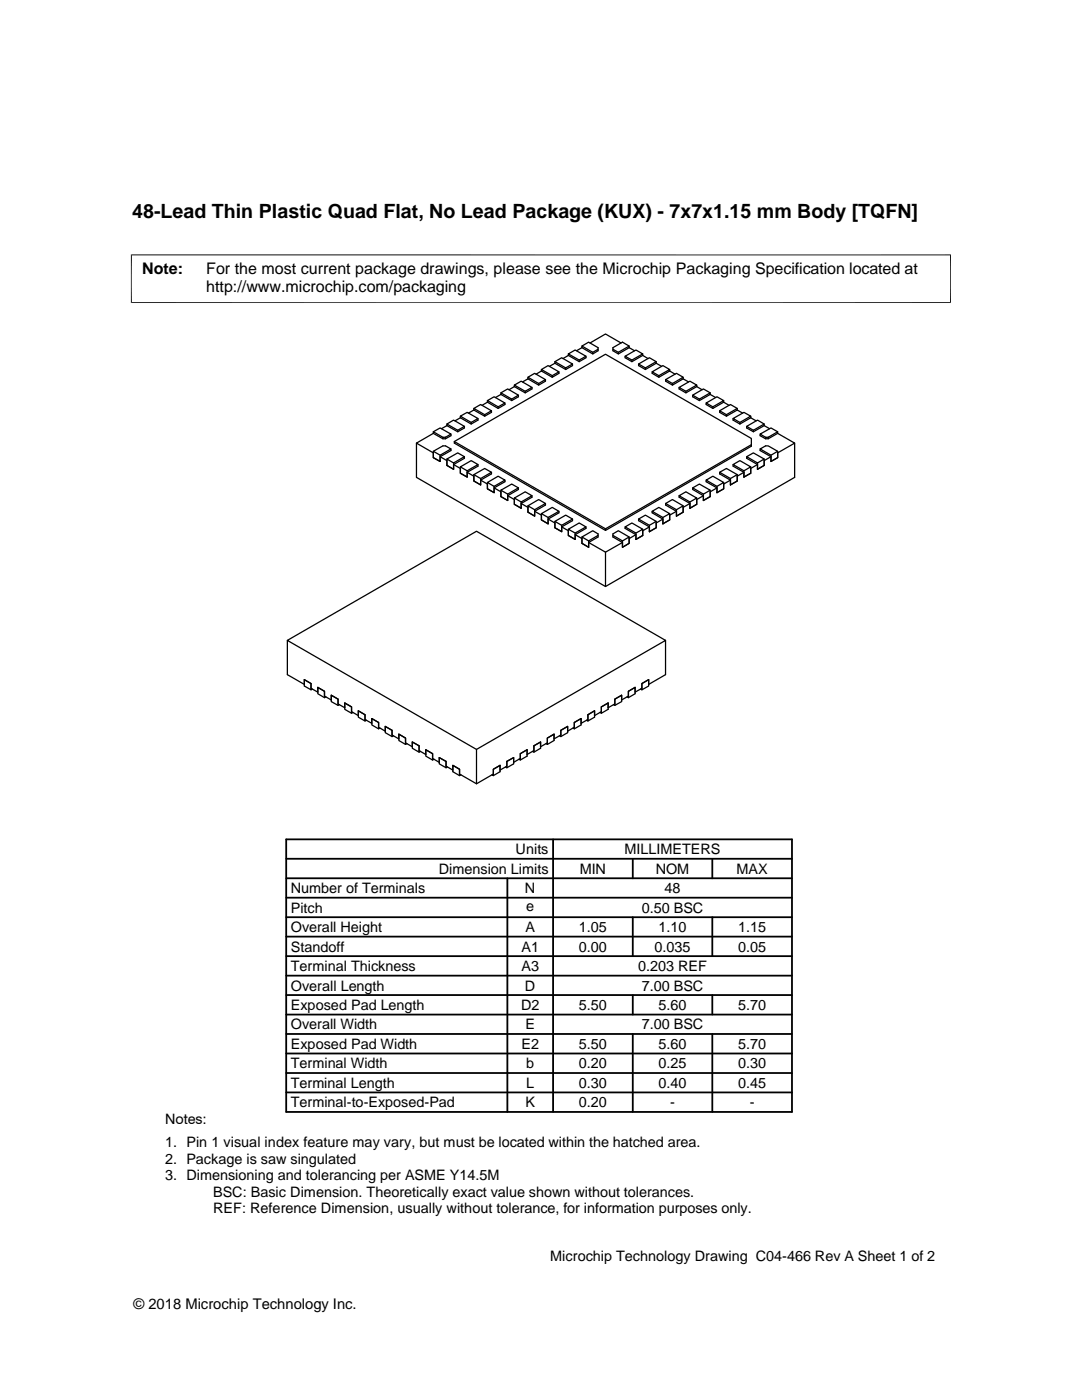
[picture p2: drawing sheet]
<svg xmlns="http://www.w3.org/2000/svg" width="216mm" height="279mm" viewBox="0 0 216 279" stroke-linecap="round" stroke-linejoin="round" font-family="sans-serif">
<g fill="none" stroke="#000" stroke-width=".25">
<path d="M97.3 79.9l1.3-.7 2.2 1.2-1.4 .8zM97.3 79.9v.4M99.9 78.4l1.4-.8 2.1 1.3-1.3 .8zM99.9 78.4v.3M99.9 78.7l2.2 1.2 1.3-.7v-.3M99.9 78.7l-1 .6M102.1 79.7v.2M102.6 76.9l1.4-.8 2.2 1.2-1.4 .8zM102.6 76.9v.3M102.6 77.2l2.2 1.2 1.4-.8v-.3M102.6 77.2l-1 .6M104.8 78.1v.3"/>
<path d="M105.3 75.3l1.4-.8 2.1 1.3-1.3 .7zM105.3 75.3v.3M105.3 75.6l2.2 1.3 1.3-.8v-.3M105.3 75.6l-1 .6M107.5 76.5v.4M108 73.7l1.4-.7 2.1 1.2-1.3 .8zM108 73.7v.3M108 74l2.2 1.3 1.3-.8v-.3M108 74l-1 .7M110.2 75v.3M110.7 72.2l1.4-.8 2.1 1.2-1.3 .8zM110.7 72.2v.3"/>
<path d="M110.7 72.5l2.2 1.2 1.3-.7v-.4M110.7 72.5l-1.1 .6M112.9 73.4v.3M113.4 70.6l1.4-.8 2.1 1.3-1.3 .8zM113.4 70.6v.3M113.4 70.9l2.2 1.3 1.3-.8v-.3M113.4 70.9l-1.1 .7M115.6 71.9v.3M116.1 69.1v.3M116.1 69.4l2.2 1.2 1-.6v-.6l-1.8-1.1-1.4 .8 2.2 1.2 1-.6M116.1 69.4l-1.1 .6M117.7 68.5l3.1-1.8 3.1 1.8"/>
<path d="M118.3 70.3v.3M123.4 70.3v.3M124.7 71.1l2.2-1.2 1.3 .7-2.1 1.3zM125.5 69.1v.3M125.5 69.4l1.1 .6M125.5 69.4l-2.1 1.2-1.1-.6v-.6l1.9-1.1 1.3 .8-2.1 1.2-1.1-.6M126.1 71.9v.3M127.4 72.6l2.2-1.2 1.3 .8-2.1 1.2zM128.2 70.6v.3M128.2 70.9l-2.1 1.3-1.4-.8v-.3M128.2 70.9l1.1 .7M128.8 73.4v.3"/>
<path d="M130.1 74.2l2.2-1.2 1.3 .7-2.1 1.3zM130.9 72.2v.3M130.9 72.5l1.1 .6M130.9 72.5l-2.1 1.2-1.4-.7v-.4M131.5 75v.3M132.8 75.8l2.2-1.3 1.3 .8-2.1 1.2zM133.6 73.7v.3M133.6 74l-2.1 1.3-1.4-.8v-.3M133.6 74l1.1 .7M134.2 76.5v.4M135.5 77.3l2.2-1.2 1.3 .8-2.1 1.2zM136.3 75.3v.3"/>
<path d="M136.3 75.6l1.1 .6M136.3 75.6l-2.1 1.3-1.4-.8v-.3M136.9 78.1v.3M138.2 78.9l2.2-1.3 1.3 .8-2.1 1.3zM139 76.9v.3M139 77.2l-2.1 1.2-1.4-.8v-.3M139 77.2l1.1 .6M139.6 79.7v.2M141.7 78.4v.3M141.7 78.7l1.1 .6M141.7 78.7l-2.1 1.2-1.4-.7v-.3M144.4 79.9v.4"/>
<path d="M83.1 88.4v6.9l37.7 21.8 37.8-21.8v-6.9M86.5 90.1l1.3 .7 2.2-1.2-1.1-.6h-.5l-1.9 1.1v1.2l1.3 .8v-1.3M86.5 86.5v-.3l1.9 1.1M86.5 86.2l1.3-.8 2.2 1.2-1.1 .7M86.5 86.5l1.9 1.1h.5l1.1-.6v-.4M86.5 86.5l-3.4 1.9 3.4 2v.9l1.3 .8v-1l2.2-1.2v-.3M88.9 87.3h-.5v.3M88.9 87.3v.3M89.2 84.6l1.3-.8 2.2 1.3-1.4 .8zM89.2 84.6v.3M89.2 84.9l2.1 1.3 1.4-.8v-.3M89.2 91.6l2.1-1.2 1.4 .7-2.2 1.3z"/>
<path d="M89.2 91.6v1.3l1.3 .8v-1.3M89.2 84.9l-1.1 .7M90.5 92.7l1.4 .8v.9l1.3 .8v-.9l2.2-1.3v-.3M90.7 88.1l30.1 17.4M90.7 88.1l30.1-17.4 29.1 16.8v1.5l-29.1 16.9-30.1-17.5zM91.3 85.9v.3M91.9 93.2l2.1-1.3 1.4 .8-2.2 1.3zM91.9 93.2v1.2l1.3 .8v-1.2M91.9 83.1l1.3-.8 2.2 1.2-1.4 .8zM91.9 83.1v.3M91.9 83.4l2.1 1.2 1.4-.8v-.3M91.9 83.4l-1.1 .6"/>
<path d="M92.7 91.1v.4l-2.2 1.2v1l-1.3-.8v-1l-1.4-.8M94 84.3v.3M94.6 81.5l1.3-.8 2.2 1.3-1.4 .8zM94.6 81.5v.3M94.6 81.8l2.1 1.3 1.4-.8v-.3M94.6 94.7l2.1-1.2 1.4 .8-2.2 1.2zM94.6 94.7v1.3l1.3 .8v-1.3M94.6 81.8l-1.1 .6M95.9 95.8l1.4 .8v1l1.3 .7v-.9l2.2-1.3v-.3M96.7 82.8v.3M97.3 96.3l2.1-1.3 1.4 .8-2.2 1.3zM97.3 96.3v1.3l1.3 .7v-1.2"/>
<path d="M97.3 80.3l2.1 1.2 1.4-.8v-.3M97.3 80.3l-1.1 .6M98.1 94.3v.3l-2.2 1.2v1l-1.3-.8v-1l-1.4-.7M99.4 81.2v.3M99.9 97.8l2.2-1.2 1.3 .8-2.1 1.2zM99.9 97.8v1.3l1.4 .8v-1.3M101.3 98.9l1.3 .8v.9l1.4 .8v-.9l2.2-1.3v-.3M102.6 99.4l2.2-1.3 1.4 .8-2.2 1.3zM102.6 99.4v1.2l1.4 .8v-1.2M103.4 97.4v.3l-2.1 1.2v1l-1.4-.8v-1l-1.3-.7M135.5 98.9l1.4-.8 2.1 1.3-1.3 .8zM135.5 98.9v.3l2.2 1.3v.9"/>
<path d="M138.2 97.4l1.4-.8 2.1 1.2-1.3 .8zM138.2 97.4v.3l2.2 1.2v1M139 99.4v1.2l-1.3 .8M140.4 98.6v1.3M140.4 98.9l-1.4 .8v.9l-1.3 .8M140.9 80.4l2.2-1.2 1.3 .7-2.2 1.3zM140.9 95.8l1.3-.8 2.2 1.3-1.3 .8zM140.9 95.8v.3l2.2 1.3v.9M141.7 97.8v1.3l-1.3 .8M142.2 81.2v.3M143.1 97.1v1.2M143.1 97.4l-1.4 .7v1l-1.3 .8"/>
<path d="M143.6 94.3l1.3-.8 2.2 1.2-1.3 .8zM143.6 94.3v.3l2.2 1.2v1M143.6 82l2.2-1.3 1.3 .8-2.2 1.3zM144.4 80.3l-2.2 1.2-1.3-.8v-.3M144.4 96.3v1.3l-1.3 .7M144.4 80.3l1.1 .6M144.9 82.8v.3M145.8 95.5v1.3M145.8 95.8l-1.4 .8v1l-1.3 .7M146.3 83.5l2.1-1.2 1.4 .8-2.2 1.2zM146.3 92.7l1.3-.8 2.2 1.3-1.4 .8zM146.3 92.7v.3l2.1 1.3v.9"/>
<path d="M147.1 94.7v1.3l-1.3 .8M147.1 81.5v.3M147.1 81.8l1.1 .6M147.1 81.8l-2.2 1.3-1.3-.8v-.3M147.6 84.3v.3M148.4 94v1.2M148.4 94.3l-1.3 .7v1l-1.3 .8M149 91.1l1.3-.7 2.2 1.2-1.3 .8zM149 91.1v.4l2.2 1.2v1M149 85.1l2.2-1.3 1.3 .8-2.2 1.3zM149.8 83.1v.3M149.8 83.4l-2.2 1.2-1.3-.8v-.3"/>
<path d="M149.8 93.2v1.2l-1.4 .8M149.8 83.4l1.1 .6M149.9 88.8l-29.1 16.7v.4M150.3 85.9v.3M151.2 92.4v1.3M151.2 92.7l-1.4 .8v.9l-1.4 .8M152.5 91.6v1.3l-1.3 .8M152.5 84.6v.3M152.5 84.9l1.1 .7M152.5 84.9l-2.2 1.3-1.3-.8v-.3M153.3 87.3h-.5v.3M153.3 87.3v.3"/>
<path d="M153.8 91.1l-1.3 .8v1l-1.3 .8M155.2 86.5v-.3l-1.9 1.1M155.2 86.2l-1.4-.8-2.1 1.2 1.1 .7M155.2 86.5l-1.9 1.1h-.5l-1.1-.6v-.4M155.2 90.1l-1.4 .7-2.1-1.2 1.1-.6h.5l1.9 1.1v1.2l-1.4 .8v-1.3M155.2 86.5l3.4 1.9-3.4 2v.9l-1.4 .8v-1l-2.1-1.2v-.3M105.3 100.9l2.2-1.2 1.3 .8-2.1 1.2zM105.3 100.9v1.3l1.4 .8v-1.3M108 102.5l2.2-1.2 1.3 .7-2.1 1.3zM108 102.5v1.3l1.4 .7v-1.2M108.8 100.5v.3l-2.1 1.2v1l-1.4-.8v-.9l-1.3-.8M110.7 104.1l2.2-1.3 1.3 .8-2.1 1.2z"/>
<path d="M110.7 104.1v1.2l1.4 .8v-1.3M111.5 102v.3l-2.1 1.3v.9l-1.4-.7v-1l-1.3-.8M113.4 105.6l2.2-1.2 1.3 .8-2.1 1.2zM113.4 105.6v1.3l1.4 .8v-1.3M114.2 103.6v.3l-2.1 1.3v.9l-1.4-.8v-.9l-1.3-.8M114.8 106.7l1.3 .8v.9l1.4 .8v-.9l1.8-1.1v-.6l-1-.7-2.2 1.3 1.4 .7M116.9 105.2v.3l-2.1 1.2v1l-1.4-.8v-1l-1.3-.7M117.5 108.3l3.3 1.9 3.4-1.9M119.3 106.8l-1.8 1.1v1.3l-1.4-.8v-1.2M120.8 110.2v6.9M122.3 106.8l1.9 1.1v1.3l1.3-.8v-1.2M124.7 105.2l1.4-.8 2.1 1.2-1.3 .8z"/>
<path d="M124.7 105.2v.3l2.2 1.2v1M126.9 106.4v1.3M126.9 106.7l-1.4 .8v.9l-1.3 .8v-.9l-1.9-1.1v-.6l1.1-.7 2.1 1.3-1.3 .7M127.4 103.6l1.4-.8 2.1 1.3-1.3 .7zM127.4 103.6v.3l2.2 1.3v.9M128.2 105.6v1.3l-1.3 .8M129.6 104.8v1.3M129.6 105.2l-1.4 .7v1l-1.3 .8M130.1 102l1.4-.7 2.1 1.2-1.3 .8zM130.1 102v.3l2.2 1.3v.9M130.9 104.1v1.2l-1.3 .8M132.3 103.3v1.2"/>
<path d="M132.3 103.6l-1.4 .8v.9l-1.3 .8M132.8 100.5l1.4-.8 2.1 1.2-1.3 .8zM132.8 100.5v.3l2.2 1.2v1M133.6 102.5v1.3l-1.3 .7M135 101.7v1.3M135 102l-1.4 .8v1l-1.3 .7M136.3 100.9v1.3l-1.3 .8M137.7 100.2v1.2M137.7 100.5l-1.4 .8v.9l-1.3 .8M57.3 127.8v6.8l3.4 2v-1l1.4 .8v1l1.3 .7v-.9l1.3 .8v.9l1.4 .8v-1l1.4 .8v1l1.3 .7v-.9l1.3 .8v.9l1.4 .8v-.9l1.3 .7v1l1.4 .8v-1l1.3 .8v.9l1.4 .8v-.9l1.3 .8v.9l1.4 .8v-1l1.3 .8v1l1.4 .7v-.9l1.3 .7v1l1.4 .8v-1l1.3 .8v1l1.4 .7v-.9l1.3 .8v.9l1.4 .8v-1l1.3 .8v1l3.4 1.9 3.3-1.9v-1l1.4-.8v1l1.3-.8v-.9l1.4-.8v.9l1.3-.7v-1l1.4-.8v1l1.3-.8v-1l1.4-.7v.9l1.3-.7v-1l1.4-.8v1l1.3-.8v-.9l1.4-.8v.9l1.3-.8v-.9l1.4-.8v1l1.3-.8v-1l1.3-.7v.9l1.4-.8v-.9l1.3-.8v.9l1.4-.7v-1l1.3-.8v1l1.4-.8v-.9l1.3-.8v.9l1.4-.7v-1l1.3-.8v1l3.4-2v-6.8l-37.7 21.8-37.8-21.8 37.8-21.8 37.7 21.8M62.3 137.5l-.2 .2-1.4-.8v-1.3l1.4 .8v1.3M65 139.1l-.3 .1-1.3-.7v-1.3l1.3 .8v1.2"/>
<path d="M125.1 139.1l.3 .1 1.3-.7v-1.3l-1.3 .8v1.2M127.8 137.5l.3 .2 1.3-.8v-1.3l-1.3 .8v1.3M67.7 140.6l-.2 .2-1.4-.8v-1.3l1.4 .8v1.3M70.4 142.2l-.3 .1-1.3-.7v-1.3l1.3 .8v1.2M73.1 143.7l-.3 .2-1.3-.8v-1.2l1.3 .7v1.3M75.8 145.3l-.3 .2-1.3-.8v-1.3l1.3 .8v1.3M78.5 146.9l-.3 .1-1.3-.8v-1.2l1.3 .8v1.2M81.2 148.4l-.3 .2-1.3-.8v-1.3l1.3 .8v1.3M83.9 150l-.3 .1-1.3-.8v-1.2l1.3 .7v1.3M86.6 151.5l-.3 .2-1.3-.8v-1.3l1.3 .8v1.3M89.3 153.1l-.3 .1-1.3-.8v-1.2l1.3 .8v1.2M92 154.6l-.3 .2v-1.3l-1.3-.8v1.3l1.3 .8"/>
<path d="M95.1 149.6v6.8M98.2 154.6l.2 .2v-1.3l1.4-.8v1.3l-1.4 .8M100.9 153.1l.2 .1 1.4-.8v-1.2l-1.4 .8v1.2M103.6 151.5l.2 .2 1.4-.8v-1.3l-1.4 .8v1.3M106.3 150l.2 .1 1.4-.8v-1.2l-1.4 .7v1.3M108.9 148.4l.3 .2 1.4-.8v-1.3l-1.4 .8v1.3M111.6 146.9l.3 .1 1.4-.8v-1.2l-1.4 .8v1.2M114.3 145.3l.3 .2 1.4-.8v-1.3l-1.4 .8v1.3M117 143.7l.3 .2 1.3-.8v-1.2l-1.3 .7v1.3M119.7 142.2l.3 .1 1.3-.7v-1.3l-1.3 .8v1.2M122.4 140.6l.3 .2 1.3-.8v-1.3l-1.3 .8v1.3"/>
</g>
<path d="M26.1 50.9h163.7M26.2 50.8v9.7M189.7 50.8v9.7M26.1 60.4h163.7" fill="none" stroke="#000" stroke-width=".2"/>
<g fill="none" stroke="#000" stroke-width=".36">
<path d="M57.1 179.2h100.9M57.1 175.3h100.9M57.1 171.4h100.9M57.1 167.5h100.9v54.4h-100.9zM101.2 175.3v46.6M110.4 167.5v54.4M126.3 171.4v3.9M142.1 171.4v3.9M57.1 186.9h100.9M57.1 183h100.9M57.1 198.6h100.9M57.1 194.7h100.9"/>
<path d="M57.1 190.8h100.9M126.3 183v7.8M126.3 198.6v3.9M142.1 183v7.8M142.1 198.6v3.9M57.1 214.1h100.9M57.1 206.4h100.9M57.1 202.5h100.9M57.1 210.2h100.9M57.1 218h100.9M126.3 206.4v15.5M142.1 206.4v15.5"/>
</g>
<text font-size="3.9" x="26.4" y="43.5">48-Lead Thin Plastic Quad Flat, No Lead Package (KUX) - 7x7x1.15 mm Body [TQFN]</text>
<g font-size="3.2">
<text x="28.4" y="54.6">Note:</text>
<text x="41.1" y="58.3">http://www.microchip.com/packaging</text>
<text x="41.1" y="54.6">For the most current package drawings, please see the Microchip Packaging Specification located at</text>
</g>
<g font-size="2.9">
<text x="102.9" y="170.5">Units</text>
<text x="124.6" y="170.5">MILLIMETERS</text>
<text x="58" y="178.2">Number of Terminals</text>
<text x="87.6" y="174.4">Dimension Limits</text>
<text x="104.8" y="178.2">N</text>
<text x="115.7" y="174.4">MIN</text>
<text x="130.8" y="174.4">NOM</text>
<text x="132.6" y="178.2">48</text>
<text x="147" y="174.4">MAX</text>
<text x="58" y="182.1">Pitch</text>
<text x="105" y="181.8">e</text>
<text x="128" y="182.1">0.50 BSC</text>
<text x="58" y="186">Overall Height</text>
<text x="58" y="189.9">Standoff</text>
<text x="104.1" y="189.9">A1</text>
<text x="104.8" y="186">A</text>
<text x="115.5" y="186">1.05</text>
<text x="115.5" y="189.9">0.00</text>
<text x="130.6" y="189.9">0.035</text>
<text x="131.4" y="186">1.10</text>
<text x="147.3" y="186">1.15</text>
<text x="147.3" y="189.9">0.05</text>
<text x="58" y="193.8">Terminal Thickness</text>
<text x="58" y="197.7">Overall Length</text>
<text x="104.1" y="193.8">A3</text>
<text x="104.8" y="197.7">D</text>
<text x="127.3" y="193.8">0.203 REF</text>
<text x="128" y="197.7">7.00 BSC</text>
<text x="58" y="201.6">Exposed Pad Length</text>
<text x="104" y="201.6">D2</text>
<text x="115.5" y="201.6">5.50</text>
<text x="131.4" y="201.6">5.60</text>
<text x="147.3" y="201.6">5.70</text>
<text x="58" y="205.4">Overall Width</text>
<text x="58" y="209.3">Exposed Pad Width</text>
<text x="104" y="209.3">E2</text>
<text x="104.8" y="205.4">E</text>
<text x="115.5" y="209.3">5.50</text>
<text x="128" y="205.4">7.00 BSC</text>
<text x="131.4" y="209.3">5.60</text>
<text x="147.3" y="209.3">5.70</text>
<text x="58" y="213.2">Terminal Width</text>
<text x="105" y="213.2">b</text>
<text x="115.5" y="213.2">0.20</text>
<text x="131.4" y="213.2">0.25</text>
<text x="147.3" y="213.2">0.30</text>
<text x="58" y="217.1">Terminal Length</text>
<text x="58" y="221">Terminal-to-Exposed-Pad</text>
<text x="104.8" y="221">K</text>
<text x="105" y="217.1">L</text>
<text x="115.5" y="217.1">0.30</text>
<text x="115.5" y="221">0.20</text>
<text x="131.4" y="217.1">0.40</text>
<text x="133.7" y="221">-</text>
<text x="147.3" y="217.1">0.45</text>
<text x="149.6" y="221">-</text>
<text x="32.9" y="224.3">Notes:</text>
<text x="32.9" y="228.9">1. Pin 1 visual index feature may vary, but must be located within the hatched area.</text>
<text x="32.9" y="232.2">2. Package is saw singulated</text>
<text x="32.9" y="235.5">3. Dimensioning and tolerancing per ASME Y14.5M</text>
<text x="42.5" y="238.8">BSC: Basic Dimension. Theoretically exact value shown without tolerances.</text>
<text x="42.5" y="242.2">REF: Reference Dimension, usually without tolerance, for information purposes only.</text>
<text x="109.8" y="251.7">Microchip Technology Drawing C04-466 Rev A Sheet 1 of 2</text>
<text x="26.6" y="261.3">© 2018 Microchip Technology Inc.</text>
</g>
</svg>
